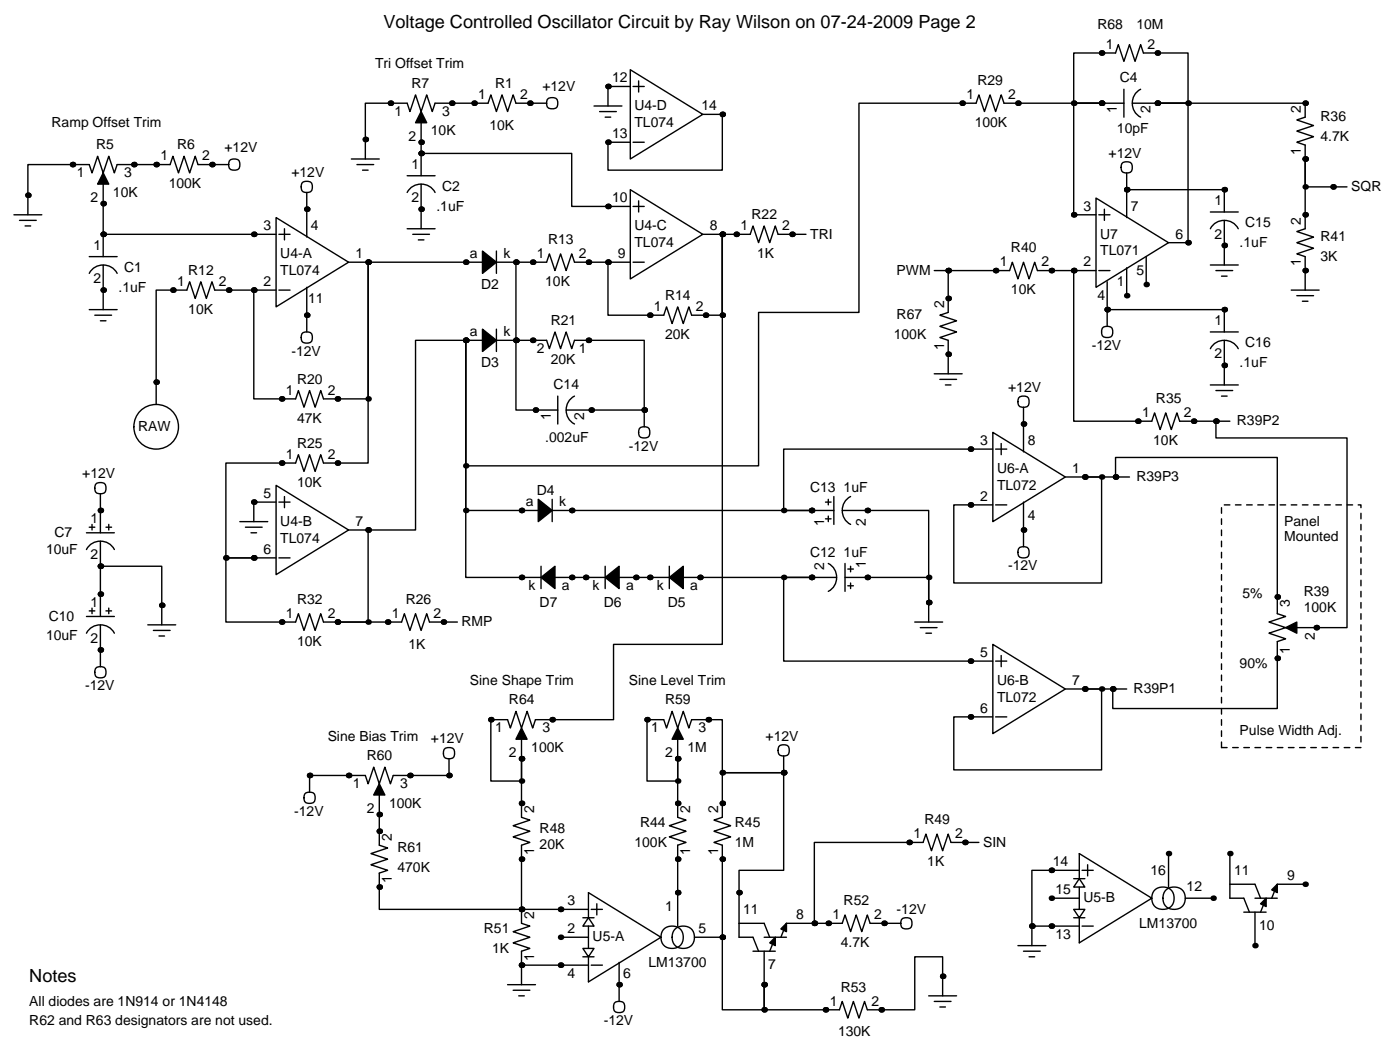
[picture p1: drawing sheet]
<svg xmlns="http://www.w3.org/2000/svg" width="255mm" height="193mm" viewBox="0 0 255 193" stroke-linecap="round" stroke-linejoin="round" font-family="sans-serif">
<g fill="none" stroke="#000" stroke-width=".25">
<path d="M99.6 18.8h-5.6l-.5-1.5-1 3-1.1-3-1 3-1-3-.5 1.5h-9.7l-.5 1.5-1-3-1 3-1-3-1 3-.5-1.5h-7.7v10.2M99.7 18.1a1.09 1.09 0 0 1 1.4-.2 1.09 1.09 0 0 1 .5 1.3 1.09 1.09 0 0 1-1.6 .5 1.09 1.09 0 0 1-.3-1.6zM108.2 19.3h5.1M114.8 12.7l13.2 8.1-13.2 8.2zM114.8 15.7h-4.1v3.6M115.3 15.7h2M116.3 14.7v2.1M204.7 18.8h-21.8l-.5-1.5-1 3-1.1-3-1 3-1-3-.5 1.5h-21.3v38.1h-18.3v27.9h-53.4v-22.8M204.7 16.3v5M206.2 18.8h31.5v2.5l-1.5 .5 3.1 1.1-3.1 1 3.1 1-3.1 1 1.5 .5v15.3l-1.5 .5 3.1 1-3.1 1 3.1 1-3.1 1 1.5 .5v6.1M207.8 16.3a2.88 2.88 0 0 0 0 5M2.5 39.1h5.1"/>
<path d="M18.8 33.5v13.2M41.7 30h-5.6l-.5-1.6-1.1 3.1-1-3.1-1 3.1-1-3.1-.5 1.6h-9.7l-.5 1.5-1-3.1-1 3.1-1-3.1-1 3.1-.5-1.5h-11.2v9.1M41.8 29.3a1.09 1.09 0 0 1 1.4-.3 1.09 1.09 0 0 1 .5 1.4 1.09 1.09 0 0 1-1.6 .5 1.09 1.09 0 0 1-.3-1.6zM50.3 39.6l13.2 8.2-13.2 8.1zM55 33.3a1.09 1.09 0 0 1 1.4-.2 1.09 1.09 0 0 1 .5 1.3 1.09 1.09 0 0 1-1.6 .5 1.09 1.09 0 0 1-.3-1.6zM55.9 35.1v8.1M64 29h5.1M65 30h3.1M66 31h1.1M74.2 35.1a2.88 2.88 0 0 1 5 0M74.2 32h5M76.7 27.9h27.4v9.7h10.7"/>
<path d="M76.7 22.4v9.6M76.7 33.5v8.2M109.2 20.3h3.1M110.2 21.3h1.1M114.8 34.5l13.2 8.2-13.2 8.1zM115.3 37.6h2M115.3 25.9h2M116.3 36.6v2M128 20.8h3.6v10.2h-20.9v-5.1h4.1M199.6 36.1l13.3 8.1-13.3 8.1zM199.6 39.1h-4v-20.3h5.1h-5.1v-9.1h7.6l.5-1.6 1 3.1 1-3.1 1.1 3.1 1-3.1 .5 1.6h8.1v9.1h-5.6h5.6v25.4h-3.5M200.2 39.1h2"/>
<path d="M201.2 38.1v2M204.4 29.8a1.09 1.09 0 0 1 1.3-.2 1.09 1.09 0 0 1 .5 1.3 1.09 1.09 0 0 1-1.5 .5 1.09 1.09 0 0 1-.3-1.6zM205.2 34.5h17.8v4.1M205.2 31.5v8.1M220.5 38.6h5.1M237.7 29v5h7.7M3.6 40.1h3M4.6 41.1h1M16.3 49.8a2.88 2.88 0 0 1 5 0M16.3 56.4h5M16.3 46.7h5M17.3 57.4h3"/>
<path d="M18.3 58.4h1M18.8 48.3v8.1M18.8 42.7h31.5M46.2 52.8v19.8h7.6l.6-1.5 1 3.1 1-3.1 1 3.1 1-3.1 .5 1.5h8.2v-24.8v36.5h-8.2l-.5-1.5-1 3.1-1-3.1-1 3.1-1-3.1-.6 1.5h-12.7v17.3h5.1M50.3 52.8h-11.2l-.5-1.5-1 3.1-1-3.1-1 3.1-1.1-3.1-.5 1.5h-5.6v20.9M50.8 52.8h2M50.8 42.7h2M51.8 41.7v2M55.9 52.3v8.2M63.5 47.8h24.4M74.2 41.7h5M75.2 42.7h3"/>
<path d="M76.2 43.7h1M90.4 47.8h9.2l.5-1.6 1 3.1 1-3.1 1 3.1 1-3.1 .5 1.6h10.2M90.4 45.7v4.1M90.4 59.9v4.1M94 47.8v26.9h7.6M115.3 47.8h2M128 42.7h8.7l.5-1.6 1 3.1 1-3.1 1 3.1 1-3.1 .5 1.6h5.1M131.6 42.7v14.7h-5.6l-.5-1.5-1 3-1.1-3-1 3-1-3-.5 1.5h-10.2v-9.6M131.6 42.7v74.6h-19.8v13.8h-14.3l-.5 1.5-1-3.1-1 3.1-1-3.1-1 3.1-.5-1.5h-3.1v11.1h5.6v-4M131.6 42.7v14.7M170.2 49.3h13.7l.5-1.5 1 3 1-3 1.1 3 1-3 .5 1.5h10.6M172.7 49.3v7.6l-1.5 .5 3 1-3 1 3 1.1-3 1 1.5 .5v6.1"/>
<path d="M195.6 49.3v27.4h14.2l.5-1.5 1 3 1-3 1.1 3 1-3 .5 1.5h9.1M200.2 49.3h2M200.8 59.8a1.09 1.09 0 0 1 1.4-.3 1.09 1.09 0 0 1 .5 1.4 1.09 1.09 0 0 1-1.6 .5 1.09 1.09 0 0 1-.3-1.6zM201.7 56.4h21.3v4.1M201.7 51.3v8.1M205.2 48.8v5M208.8 46.7v5.1M220.5 41.7a2.88 2.88 0 0 1 5.1 0M220.5 48.3h5.1M221.5 49.3h3M222.5 50.3h1M223 40.1v8.2"/>
<path d="M235.2 52.8h5.1M236.2 53.8h3.1M237.2 54.9h1.1M55 60.8a1.09 1.09 0 0 1 1.4-.3 1.09 1.09 0 0 1 .5 1.4 1.09 1.09 0 0 1-1.6 .5 1.09 1.09 0 0 1-.3-1.6zM84.8 62h-9.1v34.5h-8.6M84.8 62v43.2h13.8M84.8 62v31h13.2M84.8 62h3.1M90.4 62h9.2l.5 1.5 1-3 1 3 1-3 1 3 .5-1.5h12.7v12.7M101.6 72.1v5.1M103.1 74.7h14.2M104.6 72.1a2.88 2.88 0 0 0 0 5.1"/>
<path d="M116.5 78.1a1.09 1.09 0 0 1 1.4-.3 1.09 1.09 0 0 1 .4 1.3 1.09 1.09 0 0 1-1.5 .5 1.09 1.09 0 0 1-.3-1.5zM117.3 74.7v3M170.2 68.1h5.1M171.2 69.1h3M172.2 70.1h1M180.8 78.7l13.3 8.2-13.3 8.1zM185.6 72.5a1.09 1.09 0 0 1 1.3-.3 1.09 1.09 0 0 1 .5 1.4 1.09 1.09 0 0 1-1.5 .5 1.09 1.09 0 0 1-.3-1.6zM186.4 74.2v8.1M220.5 63.5a2.88 2.88 0 0 1 5.1 0M220.5 70.1h5.1M220.5 60.5h5.1M221.5 76.7v3.1h23.9v34.5h-9.2"/>
<path d="M221.5 71.1h3M222.5 72.1h1M223 62v8.1M15.7 97h5.1M16.3 96h1M16.8 95.5v1M17.4 88.2a1.09 1.09 0 0 1 1.4-.2 1.09 1.09 0 0 1 .5 1.3 1.09 1.09 0 0 1-1.6 .5 1.09 1.09 0 0 1-.3-1.6zM18.3 89.9v7.1M18.3 98.6v13.7M19.3 96h1M19.8 95.5v1M43.7 95h5.1"/>
<path d="M44.7 96h3.1M45.7 97h1M50.3 88.4l13.2 8.1-13.2 8.1zM50.3 91.4h-4.1v3.6M50.8 91.4h2M51.8 90.4v2.1M63.5 96.5h3.6M67.1 96.5v16.8h-5.6M100.6 93h51.3M100.6 90.9v4.1M150.4 94.5h1M150.4 91.4h1"/>
<path d="M150.9 90.9v1M150.9 94v1M151.9 90.4v5.1M153.4 93h15.8v16.7M154.9 90.4a2.88 2.88 0 0 0 0 5.1M180.8 81.8h-38.1v11.2h5.1M181.4 91.9h2M181.4 81.8h2M182.4 80.8v2M185.6 99.9a1.09 1.09 0 0 1 1.3-.2 1.09 1.09 0 0 1 .5 1.3 1.09 1.09 0 0 1-1.5 .5 1.09 1.09 0 0 1-.3-1.6zM186.4 91.4v8.2M194.1 86.9h11.6"/>
<path d="M197.6 86.9h3.1v19.3h-27v-14.3h7.1M203.2 86.9v-3.6h29.5v28.5l1.5 .5-3.1 1 3.1 1-3.1 1 3.1 1-1.5 .5v12.2h-30v-3.5M15.7 100.1a2.88 2.88 0 0 1 5.1 0M15.7 115.3a2.88 2.88 0 0 1 5.1 0M15.7 112.3h5.1M16.3 111.3h1M16.8 110.7v1.1M18.3 103.1h11.2v10.7M18.3 113.8v7.6M19.3 111.3h1M19.8 110.7v1.1M26.9 113.8h5.1"/>
<path d="M27.9 114.8h3.1M29 115.8h1M46.2 101.6h-5.1v11.7h12.7l.6-1.5 1 3 1-3 1 3 1-3 .5 1.5h14.3l.5-1.5 1 3 1-3 1 3 1-3 .5 1.5h5.1M46.2 101.6h4.1M50.8 101.6h2M98.6 103.1v4.1M101.1 105.2h9.1M110.2 103.1v4.1M112.8 105.2h9.1M121.9 103.1v4.1M124.5 105.2h27.9M147.8 105.2h-5.1v15.2h38.1"/>
<path d="M150.9 102.6a2.88 2.88 0 0 1 0 5.1M153.9 105.2h15.3v4.5M153.9 102.6v5.1M154.4 103.6h1M154.4 106.7h1M154.9 103.1v1M154.9 106.2v1M166.6 113.3h5.1M167.6 114.3h3.1M168.7 115.3h1M169.2 109.7v3.6M180.8 117.3l13.3 8.2-13.3 8.1z"/>
<path d="M182.4 119.4v2M17.4 121.7a1.09 1.09 0 0 1 1.4-.2 1.09 1.09 0 0 1 .5 1.3 1.09 1.09 0 0 1-1.6 .5 1.09 1.09 0 0 1-.3-1.6zM80.9 136.5a1.09 1.09 0 0 1 1.4-.3 1.09 1.09 0 0 1 .5 1.4 1.09 1.09 0 0 1-1.6 .5 1.09 1.09 0 0 1-.3-1.6zM81.8 138.2v3h-10.2l-.5 1.5-1-3-1 3-1-3-1 3-.6-1.5h-10.1v3.1M95 134.6v14.2l1.5 .6-3 1 3 1-3 1 3 1-1.5 .5v14.2l1.5 .6-3 1 3 1-3 1 3 1-1.5 .5v6.1M123.4 138.2v4h-5.5v-11.1h3l.5 1.5 1-3.1 1 3.1 1.1-3.1 1 3.1 .5-1.5h5.6v9.6h11.1M123.4 134.6v14.2l1.6 .6-3.1 1 3.1 1-3.1 1 3.1 1-1.6 .5v14.8M141.9 136a1.09 1.09 0 0 1 1.4-.3 1.09 1.09 0 0 1 .4 1.4 1.09 1.09 0 0 1-1.5 .5 1.09 1.09 0 0 1-.3-1.6zM142.7 137.7v3M181.4 130.6h2M181.4 120.4h2M194.1 125.5h11.1"/>
<path d="M197.6 125.5h3.1v14.7h-27v-9.6h7.1M55.5 144.6a1.09 1.09 0 0 1 1.4-.2 1.09 1.09 0 0 1 .5 1.3 1.09 1.09 0 0 1-1.6 .5 1.09 1.09 0 0 1-.3-1.6zM69.1 144.8v9.1l1.5 .5-3 1 3 1.1-3 1 3 1-1.5 .5v6.6h38.1M142.7 140.7v17.8h-8.1v12.2h2.6l1 2.5M142.7 140.7h-11.1v8.1l-1.6 .6 3.1 1-3.1 1 3.1 1-3.1 1 1.6 .5v16.8M178.3 153.4h-5.1l-.5-1.5-1 3-1-3-1 3-1-3-.6 1.5h-19.8v14.7M196.6 158.5h-8.6v10.2M197.1 158.5h2M198.1 157.5v2M212.9 155.4v6.1M224 155.4v8.2h2.6l1 2.5M92.5 179.3h5"/>
<path d="M95 175.8h12.2M102.1 170.7h5.1M106.2 172.7h2l-1 1.5zM106.2 167.1h2M106.2 174.2h2M107.2 167.1l1 1.6h-2zM107.2 167.1v-4.5l13.2 8.1-13.2 8.1v-4.6M107.2 168.7v4M107.7 165.6h2M107.7 175.8h2M108.7 164.6v2M112.8 175.3v7.1"/>
<path d="M126.5 170.7h5.1M131.6 170.7v13.2h7.6v-4.6M134.6 168.1h4.6l1 2.6M137.2 173.2h4M139.2 179.3v4.6h13.7l.5-1.5 1 3 1-3 1.1 3 1-3 .5 1.5h8.6v-9.7h5.1v7.2M139.2 170.7h4.1M139.2 173.2v6.1M141.2 170.7l-1 2.5M164.1 168.1h-5.6l-.5-1.5-1 3.1-1-3.1-1.1 3.1-1-3.1-.5 1.5h-10.1l-1.1 2.6M164.2 167.5a1.09 1.09 0 0 1 1.4-.3 1.09 1.09 0 0 1 .5 1.3 1.09 1.09 0 0 1-1.6 .6 1.09 1.09 0 0 1-.3-1.6zM185.4 172.2h5.1M186.4 173.2h3.1"/>
<path d="M187.5 174.2h1M188 168.7h8.6M188 168.7v3.5M191.5 163.6h5.1M195.6 165.6h2l-1 1.5zM195.6 160h2M195.6 167.1h2M196.6 160l1 1.5h-2zM196.6 160v-4.6l13.2 8.2-13.2 8.1v-4.6M196.6 161.5v4.1M197.1 168.7h2M215.9 163.6h5.1"/>
<path d="M224 161h4.6l1 2.6M226.6 166.1h4M228.6 163.6h4.1M228.6 166.1v6.1M230.6 163.6l-1 2.5M237.7 161h-5l-1.1 2.6M93.5 180.3h3M94.5 181.4h1M111.9 182.7a1.09 1.09 0 0 1 1.4-.2 1.09 1.09 0 0 1 .5 1.3 1.09 1.09 0 0 1-1.6 .5 1.09 1.09 0 0 1-.3-1.6zM169.2 181.4h5M170.2 182.4h3M171.2 183.4h1"/>
<circle cx="28.5" cy="77.7" r="4.1"/>
<circle cx="122.5" cy="170.7" r="2.07"/>
<circle cx="124.5" cy="170.7" r="2.07"/>
<circle cx="211.9" cy="163.6" r="2.07"/>
<circle cx="213.9" cy="163.6" r="2.07"/>
</g>
<g fill="#000">
<circle cx="71.1" cy="18.8" r=".51"/>
<circle cx="82.3" cy="18.8" r=".51"/>
<circle cx="86.4" cy="18.8" r=".51"/>
<circle cx="96.5" cy="18.8" r=".51"/>
<circle cx="110.7" cy="15.7" r=".51"/>
<circle cx="175.3" cy="18.8" r=".51"/>
<circle cx="185.4" cy="18.8" r=".51"/>
<circle cx="195.6" cy="18.8" r=".51"/>
<circle cx="200.7" cy="18.8" r=".51"/>
<circle cx="200.7" cy="9.7" r=".51"/>
<circle cx="210.8" cy="18.8" r=".51"/>
<circle cx="210.8" cy="9.7" r=".51"/>
<circle cx="216.4" cy="18.8" r=".51"/>
<circle cx="237.7" cy="18.8" r=".51"/>
<circle cx="5.1" cy="35.6" r=".51"/>
<circle cx="13.2" cy="30" r=".51"/>
<circle cx="18.8" cy="37.1" r=".51"/>
<circle cx="24.4" cy="30" r=".51"/>
<circle cx="28.4" cy="30" r=".51"/>
<circle cx="38.6" cy="30" r=".51"/>
<circle cx="55.9" cy="38.1" r=".51"/>
<circle cx="66.5" cy="25.4" r=".51"/>
<circle cx="76.7" cy="27.9" r=".51"/>
<circle cx="76.7" cy="25.9" r=".51"/>
<circle cx="76.7" cy="38.1" r=".51"/>
<circle cx="110.7" cy="25.9" r=".51"/>
<circle cx="110.7" cy="37.6" r=".51"/>
<circle cx="131.6" cy="20.8" r=".51"/>
<circle cx="195.6" cy="39.1" r=".51"/>
<circle cx="205.2" cy="34.5" r=".51"/>
<circle cx="223" cy="34.5" r=".51"/>
<circle cx="237.7" cy="39.1" r=".51"/>
<circle cx="237.7" cy="34" r=".51"/>
<circle cx="237.7" cy="29" r=".51"/>
<circle cx="242.8" cy="34" r=".51"/>
<circle cx="18.8" cy="42.7" r=".51"/>
<circle cx="18.8" cy="52.8" r=".51"/>
<circle cx="31.5" cy="52.8" r=".51"/>
<circle cx="41.7" cy="52.8" r=".51"/>
<circle cx="46.2" cy="52.8" r=".51"/>
<circle cx="46.2" cy="42.7" r=".51"/>
<circle cx="55.9" cy="57.4" r=".51"/>
<circle cx="67.1" cy="47.8" r=".51"/>
<circle cx="84.8" cy="47.8" r=".51"/>
<circle cx="94" cy="47.8" r=".51"/>
<circle cx="97" cy="47.8" r=".51"/>
<circle cx="107.2" cy="47.8" r=".51"/>
<circle cx="110.7" cy="47.8" r=".51"/>
<circle cx="118.4" cy="57.4" r=".51"/>
<circle cx="128.5" cy="57.4" r=".51"/>
<circle cx="131.6" cy="57.4" r=".51"/>
<circle cx="131.6" cy="42.7" r=".51"/>
<circle cx="134.1" cy="42.7" r=".51"/>
<circle cx="144.3" cy="42.7" r=".51"/>
<circle cx="172.7" cy="54.4" r=".51"/>
<circle cx="172.7" cy="49.3" r=".51"/>
<circle cx="181.4" cy="49.3" r=".51"/>
<circle cx="191.5" cy="49.3" r=".51"/>
<circle cx="195.6" cy="49.3" r=".51"/>
<circle cx="201.7" cy="56.4" r=".51"/>
<circle cx="205.2" cy="53.8" r=".51"/>
<circle cx="208.8" cy="51.8" r=".51"/>
<circle cx="216.4" cy="44.2" r=".51"/>
<circle cx="223" cy="56.4" r=".51"/>
<circle cx="223" cy="44.7" r=".51"/>
<circle cx="237.7" cy="49.3" r=".51"/>
<circle cx="28.4" cy="69.6" r=".51"/>
<circle cx="51.3" cy="72.6" r=".51"/>
<circle cx="61.5" cy="72.6" r=".51"/>
<circle cx="67.1" cy="72.6" r=".51"/>
<circle cx="84.8" cy="62" r=".51"/>
<circle cx="94" cy="62" r=".51"/>
<circle cx="97" cy="62" r=".51"/>
<circle cx="97.5" cy="74.7" r=".51"/>
<circle cx="107.2" cy="62" r=".51"/>
<circle cx="107.7" cy="74.7" r=".51"/>
<circle cx="117.3" cy="74.7" r=".51"/>
<circle cx="172.7" cy="64.5" r=".51"/>
<circle cx="186.4" cy="77.2" r=".51"/>
<circle cx="207.3" cy="76.7" r=".51"/>
<circle cx="217.4" cy="76.7" r=".51"/>
<circle cx="221.5" cy="76.7" r=".51"/>
<circle cx="223" cy="66.5" r=".51"/>
<circle cx="18.3" cy="93" r=".51"/>
<circle cx="46.2" cy="91.4" r=".51"/>
<circle cx="51.3" cy="84.3" r=".51"/>
<circle cx="61.5" cy="84.3" r=".51"/>
<circle cx="67.1" cy="96.5" r=".51"/>
<circle cx="84.8" cy="93" r=".51"/>
<circle cx="84.8" cy="84.8" r=".51"/>
<circle cx="95" cy="93" r=".51"/>
<circle cx="104.1" cy="93" r=".51"/>
<circle cx="142.7" cy="93" r=".51"/>
<circle cx="147.8" cy="93" r=".51"/>
<circle cx="158" cy="93" r=".51"/>
<circle cx="176.8" cy="81.8" r=".51"/>
<circle cx="176.8" cy="91.9" r=".51"/>
<circle cx="186.4" cy="96.5" r=".51"/>
<circle cx="197.6" cy="86.9" r=".51"/>
<circle cx="200.7" cy="86.9" r=".51"/>
<circle cx="203.2" cy="86.9" r=".51"/>
<circle cx="18.3" cy="103.1" r=".51"/>
<circle cx="18.3" cy="108.2" r=".51"/>
<circle cx="18.3" cy="118.4" r=".51"/>
<circle cx="29.5" cy="110.2" r=".51"/>
<circle cx="41.1" cy="101.6" r=".51"/>
<circle cx="46.2" cy="101.6" r=".51"/>
<circle cx="51.3" cy="113.3" r=".51"/>
<circle cx="61.5" cy="113.3" r=".51"/>
<circle cx="67.1" cy="113.3" r=".51"/>
<circle cx="70.6" cy="113.3" r=".51"/>
<circle cx="80.8" cy="113.3" r=".51"/>
<circle cx="95" cy="105.2" r=".51"/>
<circle cx="104.1" cy="105.2" r=".51"/>
<circle cx="106.7" cy="105.2" r=".51"/>
<circle cx="115.8" cy="105.2" r=".51"/>
<circle cx="118.4" cy="105.2" r=".51"/>
<circle cx="127.5" cy="105.2" r=".51"/>
<circle cx="142.7" cy="105.2" r=".51"/>
<circle cx="147.8" cy="105.2" r=".51"/>
<circle cx="158" cy="105.2" r=".51"/>
<circle cx="169.2" cy="109.7" r=".51"/>
<circle cx="169.2" cy="105.2" r=".51"/>
<circle cx="232.7" cy="119.9" r=".51"/>
<circle cx="232.7" cy="108.7" r=".51"/>
<circle cx="239.8" cy="114.3" r=".51"/>
<circle cx="89.4" cy="131.1" r=".51"/>
<circle cx="95" cy="138.2" r=".51"/>
<circle cx="100.6" cy="131.1" r=".51"/>
<circle cx="117.9" cy="131.1" r=".51"/>
<circle cx="123.4" cy="138.2" r=".51"/>
<circle cx="129" cy="131.1" r=".51"/>
<circle cx="176.8" cy="130.6" r=".51"/>
<circle cx="176.8" cy="120.4" r=".51"/>
<circle cx="197.6" cy="125.5" r=".51"/>
<circle cx="200.7" cy="125.5" r=".51"/>
<circle cx="202.7" cy="125.5" r=".51"/>
<circle cx="56.4" cy="141.2" r=".51"/>
<circle cx="63.5" cy="141.2" r=".51"/>
<circle cx="69.1" cy="148.3" r=".51"/>
<circle cx="69.1" cy="151.4" r=".51"/>
<circle cx="74.7" cy="141.2" r=".51"/>
<circle cx="81.8" cy="141.2" r=".51"/>
<circle cx="95" cy="156.5" r=".51"/>
<circle cx="95" cy="146.3" r=".51"/>
<circle cx="95" cy="142.2" r=".51"/>
<circle cx="123.4" cy="156.5" r=".51"/>
<circle cx="123.4" cy="142.2" r=".51"/>
<circle cx="123.4" cy="146.3" r=".51"/>
<circle cx="131.6" cy="156.5" r=".51"/>
<circle cx="131.6" cy="146.3" r=".51"/>
<circle cx="131.6" cy="140.7" r=".51"/>
<circle cx="142.7" cy="140.7" r=".51"/>
<circle cx="165.6" cy="153.4" r=".51"/>
<circle cx="175.8" cy="153.4" r=".51"/>
<circle cx="191.5" cy="158.5" r=".51"/>
<circle cx="212.9" cy="155.4" r=".51"/>
<circle cx="224" cy="155.4" r=".51"/>
<circle cx="69.1" cy="161.5" r=".51"/>
<circle cx="95" cy="175.8" r=".51"/>
<circle cx="95" cy="165.6" r=".51"/>
<circle cx="102.1" cy="165.6" r=".51"/>
<circle cx="102.1" cy="175.8" r=".51"/>
<circle cx="102.1" cy="170.7" r=".51"/>
<circle cx="112.8" cy="179.3" r=".51"/>
<circle cx="123.4" cy="162.6" r=".51"/>
<circle cx="131.6" cy="170.7" r=".51"/>
<circle cx="134.6" cy="162.6" r=".51"/>
<circle cx="139.2" cy="179.3" r=".51"/>
<circle cx="148.3" cy="168.1" r=".51"/>
<circle cx="150.9" cy="168.1" r=".51"/>
<circle cx="161" cy="168.1" r=".51"/>
<circle cx="171.7" cy="177.8" r=".51"/>
<circle cx="188" cy="168.7" r=".51"/>
<circle cx="191.5" cy="163.6" r=".51"/>
<circle cx="191.5" cy="168.7" r=".51"/>
<circle cx="221" cy="163.6" r=".51"/>
<circle cx="228.6" cy="172.2" r=".51"/>
<circle cx="237.7" cy="161" r=".51"/>
<circle cx="139.2" cy="183.9" r=".51"/>
<circle cx="150.4" cy="183.9" r=".51"/>
<circle cx="160.5" cy="183.9" r=".51"/>
</g>
<path d="M222.5 91.9h25.4v44.2h-25.4z" fill="none" stroke="#000" stroke-width=".25" stroke-dasharray="1"/>
<g fill="#000" stroke="#000" stroke-width=".25">
<path d="M18.8 31.5l1 2h-2zM76.7 20.3l1 2.1h-2zM87.9 45.7l2.5 2.1-2.5 2zM87.9 59.9l2.5 2.1-2.5 2zM98 90.9l2.6 2.1-2.6 2zM98.6 105.2l2.5-2.1v4.1zM110.2 105.2l2.6-2.1v4.1zM121.9 105.2l2.6-2.1v4.1zM234.2 114.3l2-1v2zM95 132.6l1 2h-2zM123.4 132.6l1.1 2h-2.1zM69.1 142.7l1 2.1h-2z"/>
<path d="M141.2 170.7v1.5l-1-.5zM143.3 168.1v1.6l-1.1-.5zM230.6 163.6v1.5l-1-.5zM232.7 161v1.6l-1.1-.5z"/>
</g>
<g font-size="3.3">
<text x="69.9" y="5.1">Voltage Controlled Oscillator Circuit by Ray Wilson on 07-24-2009 Page 2</text>
<text x="5.3" y="178.8">Notes</text>
</g>
<g font-size="2.5">
<text x="199.9" y="5.3">R68</text>
<text x="207" y="5.3">10M</text>
<text x="201.4" y="8.9">1</text>
<text x="209" y="8.9">2</text>
<text x="68.3" y="12.4">Tri Offset Trim</text>
<text x="74.9" y="16">R7</text>
<text x="90.2" y="16">R1</text>
<text x="98.8" y="16.5">+12V</text>
<text x="111.5" y="15">12</text>
<text x="178.1" y="15.5">R29</text>
<text x="204" y="15">C4</text>
<text x="9.4" y="23.1">Ramp Offset Trim</text>
<text x="71.9" y="21.1">1</text>
<text x="80.5" y="21.1">3</text>
<text x="87.1" y="18">1</text>
<text x="89.2" y="23.6">10K</text>
<text x="94.7" y="18">2</text>
<text x="115.6" y="20.1">U4-D</text>
<text x="115.6" y="23.1">TL074</text>
<text x="127.8" y="20.1">14</text>
<text x="176" y="18">1</text>
<text x="177.5" y="23.1">100K</text>
<text x="183.6" y="18">2</text>
<text x="203.5" y="20.6" transform="rotate(-90 203.5 20.6)">1</text>
<text x="209.5" y="20.6" transform="rotate(-90 209.5 20.6)">2</text>
<text x="237" y="20.6" transform="rotate(-90 237 20.6)">2</text>
<text x="240.5" y="22.1">R36</text>
<text x="17.5" y="27.2">R5</text>
<text x="29.2" y="29.2">1</text>
<text x="32.3" y="27.2">R6</text>
<text x="36.8" y="29.2">2</text>
<text x="40.9" y="27.7">+12V</text>
<text x="74.4" y="25.7">2</text>
<text x="78.5" y="24.6">10K</text>
<text x="111.5" y="25.1">13</text>
<text x="201.9" y="28.7">+12V</text>
<text x="203.5" y="24.1">10pF</text>
<text x="237" y="28.2" transform="rotate(-90 237 28.2)">1</text>
<text x="240.5" y="25.7">4.7K</text>
<text x="14" y="32.3">1</text>
<text x="20.6" y="35.8">10K</text>
<text x="22.6" y="32.3">3</text>
<text x="30.7" y="34.3">100K</text>
<text x="53.1" y="32.3">+12V</text>
<text x="74.9" y="30.7">1</text>
<text x="80.5" y="34.8">C2</text>
<text x="246.1" y="34.8">SQR</text>
<text x="16.5" y="36.8">2</text>
<text x="48" y="41.9">3</text>
<text x="56.6" y="41.9">4</text>
<text x="74.9" y="36.8">2</text>
<text x="79.5" y="38.4">.1uF</text>
<text x="111.5" y="36.8">10</text>
<text x="115.6" y="41.9">U4-C</text>
<text x="129.3" y="41.9">8</text>
<text x="134.9" y="41.9">1</text>
<text x="136.9" y="39.9">R22</text>
<text x="142.5" y="41.9">2</text>
<text x="197.4" y="38.4">3</text>
<text x="206" y="38.4">7</text>
<text x="221.2" y="37.3">1</text>
<text x="226.8" y="41.4">C15</text>
<text x="237" y="40.9" transform="rotate(-90 237 40.9)">2</text>
<text x="17" y="45.5">1</text>
<text x="51.1" y="47">U4-A</text>
<text x="64.8" y="47">1</text>
<text x="85.6" y="47">a</text>
<text x="91.7" y="47">k</text>
<text x="97.8" y="47">1</text>
<text x="99.8" y="44.5">R13</text>
<text x="105.4" y="47">2</text>
<text x="112.5" y="47">9</text>
<text x="115.6" y="45">TL074</text>
<text x="137.9" y="47">1K</text>
<text x="147.6" y="43.4">TRI</text>
<text x="184.1" y="46">R40</text>
<text x="200.4" y="43.4">U7</text>
<text x="200.4" y="46.5">TL071</text>
<text x="214.1" y="43.4">6</text>
<text x="221.2" y="43.4">2</text>
<text x="225.8" y="45">.1uF</text>
<text x="240.5" y="43.9">R41</text>
<text x="240.5" y="47.5">3K</text>
<text x="17" y="51.6">2</text>
<text x="21.6" y="53.1">.1uF</text>
<text x="22.6" y="49.5">C1</text>
<text x="32.3" y="52.1">1</text>
<text x="34.3" y="50">R12</text>
<text x="39.9" y="52.1">2</text>
<text x="48" y="52.1">2</text>
<text x="51.1" y="50">TL074</text>
<text x="87.6" y="52.6">D2</text>
<text x="99.3" y="52.1">10K</text>
<text x="163.3" y="50">PWM</text>
<text x="182.1" y="48.5">1</text>
<text x="184.1" y="53.6">10K</text>
<text x="189.7" y="48.5">2</text>
<text x="197.4" y="48.5">2</text>
<text x="203.5" y="52.1">1</text>
<text x="207" y="50">5</text>
<text x="237" y="48.5" transform="rotate(-90 237 48.5)">1</text>
<text x="34.3" y="57.1">10K</text>
<text x="56.1" y="55.1">11</text>
<text x="100.3" y="59.2">R21</text>
<text x="119.1" y="56.6">1</text>
<text x="121.2" y="54.6">R14</text>
<text x="126.7" y="56.6">2</text>
<text x="163.3" y="58.2">R67</text>
<text x="172" y="56.1" transform="rotate(-90 172 56.1)">2</text>
<text x="199.9" y="54.6">4</text>
<text x="221.2" y="59.2">1</text>
<text x="53.1" y="64.8">-12V</text>
<text x="85.6" y="61.2">a</text>
<text x="91.7" y="61.2">k</text>
<text x="97.8" y="64.3">2</text>
<text x="105.4" y="64.3">1</text>
<text x="121.2" y="61.7">20K</text>
<text x="162.8" y="61.7">100K</text>
<text x="172" y="63.8" transform="rotate(-90 172 63.8)">1</text>
<text x="198.9" y="63.8">-12V</text>
<text x="221.2" y="65.3">2</text>
<text x="226.8" y="63.2">C16</text>
<text x="52.1" y="71.9">1</text>
<text x="54.1" y="69.9">R20</text>
<text x="59.7" y="71.9">2</text>
<text x="87.6" y="66.8">D3</text>
<text x="100.3" y="66.3">20K</text>
<text x="100.8" y="70.9">C14</text>
<text x="183.6" y="71.4">+12V</text>
<text x="225.8" y="66.8">.1uF</text>
<text x="54.1" y="77">47K</text>
<text x="100.3" y="76.5" transform="rotate(-90 100.3 76.5)">1</text>
<text x="106.4" y="76.5" transform="rotate(-90 106.4 76.5)">2</text>
<text x="208" y="75.9">1</text>
<text x="210.6" y="73.4">R35</text>
<text x="215.6" y="75.9">2</text>
<text x="225.3" y="77.5">R39P2</text>
<text x="25.1" y="78.5">RAW</text>
<text x="52.1" y="83.6">1</text>
<text x="54.1" y="81.5">R25</text>
<text x="59.7" y="83.6">2</text>
<text x="99.3" y="80.5">.002uF</text>
<text x="114.6" y="82">-12V</text>
<text x="178.6" y="81">3</text>
<text x="187.2" y="81">8</text>
<text x="210.1" y="81">10K</text>
<text x="15" y="87.1">+12V</text>
<text x="54.1" y="88.6">10K</text>
<text x="147.6" y="89.7">C13</text>
<text x="153.7" y="89.7">1uF</text>
<text x="181.6" y="86.1">U6-A</text>
<text x="181.6" y="89.2">TL072</text>
<text x="195.3" y="86.1">1</text>
<text x="207" y="87.6">R39P3</text>
<text x="16.5" y="95.2">1</text>
<text x="48" y="90.7">5</text>
<text x="51.1" y="95.8">U4-B</text>
<text x="64.8" y="95.8">7</text>
<text x="95.8" y="92.2">a</text>
<text x="97.8" y="90.2">D4</text>
<text x="101.9" y="92.2">k</text>
<text x="150.1" y="95.8" transform="rotate(-90 150.1 95.8)">1</text>
<text x="157.7" y="95.8" transform="rotate(-90 157.7 95.8)">2</text>
<text x="178.6" y="91.2">2</text>
<text x="187.2" y="94.7">4</text>
<text x="233.9" y="95.8">Panel</text>
<text x="8.4" y="100.8">10uF</text>
<text x="9.9" y="97.8">C7</text>
<text x="16.5" y="101.9">2</text>
<text x="48" y="100.8">6</text>
<text x="51.1" y="98.8">TL074</text>
<text x="147.6" y="101.3">C12</text>
<text x="153.7" y="101.3">1uF</text>
<text x="233.9" y="98.6">Mounted</text>
<text x="96.3" y="107.4">k</text>
<text x="102.4" y="107.4">a</text>
<text x="107.9" y="107.4">k</text>
<text x="114" y="107.4">a</text>
<text x="119.6" y="107.4">k</text>
<text x="125.7" y="107.4">a</text>
<text x="150.1" y="103.9" transform="rotate(-90 150.1 103.9)">2</text>
<text x="157.7" y="103.4" transform="rotate(-90 157.7 103.4)">1</text>
<text x="183.6" y="103.9">-12V</text>
<text x="8.9" y="113">C10</text>
<text x="16.5" y="110.5">1</text>
<text x="52.1" y="112.5">1</text>
<text x="54.1" y="110">R32</text>
<text x="59.7" y="112.5">2</text>
<text x="71.4" y="112.5">1</text>
<text x="73.9" y="110">R26</text>
<text x="79" y="112.5">2</text>
<text x="98.3" y="110.5">D7</text>
<text x="110" y="110.5">D6</text>
<text x="121.7" y="110.5">D5</text>
<text x="226.3" y="109">5%</text>
<text x="234.9" y="110.5" transform="rotate(-90 234.9 110.5)">3</text>
<text x="237.5" y="108.5">R39</text>
<text x="237.5" y="111.5">100K</text>
<text x="8.4" y="116.6">10uF</text>
<text x="16.5" y="117.1">2</text>
<text x="54.1" y="117.6">10K</text>
<text x="74.4" y="118.1">1K</text>
<text x="84.1" y="114">RMP</text>
<text x="178.6" y="119.6">5</text>
<text x="234.9" y="119.1" transform="rotate(-90 234.9 119.1)">1</text>
<text x="239.5" y="116.6" transform="rotate(-90 239.5 116.6)">2</text>
<text x="15.5" y="125.7">-12V</text>
<text x="85.6" y="124.7">Sine Shape Trim</text>
<text x="114.6" y="124.7">Sine Level Trim</text>
<text x="181.6" y="124.7">U6-B</text>
<text x="195.3" y="124.7">7</text>
<text x="225.8" y="121.7">90%</text>
<text x="92.7" y="128.3">R64</text>
<text x="121.2" y="128.3">R59</text>
<text x="178.6" y="129.8">6</text>
<text x="181.6" y="127.8">TL072</text>
<text x="206.5" y="126.2">R39P1</text>
<text x="59.7" y="134.9">Sine Bias Trim</text>
<text x="78.5" y="135.4">+12V</text>
<text x="90.2" y="133.3">1</text>
<text x="92.7" y="137.9">2</text>
<text x="96.8" y="136.9">100K</text>
<text x="98.8" y="133.3">3</text>
<text x="118.6" y="133.3">1</text>
<text x="121.2" y="137.9">2</text>
<text x="125.2" y="136.9">1M</text>
<text x="127.3" y="133.3">3</text>
<text x="139.4" y="134.9">+12V</text>
<text x="225.8" y="133.9">Pulse Width Adj.</text>
<text x="64.3" y="143.5">1</text>
<text x="66.8" y="138.4">R60</text>
<text x="72.9" y="143.5">3</text>
<text x="53.6" y="148.6">-12V</text>
<text x="66.8" y="148.1">2</text>
<text x="70.9" y="147.1">100K</text>
<text x="97.3" y="148.1" transform="rotate(-90 97.3 148.1)">2</text>
<text x="125.7" y="148.1" transform="rotate(-90 125.7 148.1)">2</text>
<text x="130.8" y="148.1" transform="rotate(-90 130.8 148.1)">2</text>
<text x="71.4" y="153.2" transform="rotate(-90 71.4 153.2)">2</text>
<text x="72.4" y="155.2">R61</text>
<text x="97.3" y="155.7" transform="rotate(-90 97.3 155.7)">1</text>
<text x="98.3" y="151.6">R48</text>
<text x="98.3" y="154.7">20K</text>
<text x="115.6" y="154.2">100K</text>
<text x="116.6" y="150.6">R44</text>
<text x="125.7" y="155.7" transform="rotate(-90 125.7 155.7)">1</text>
<text x="130.8" y="155.7" transform="rotate(-90 130.8 155.7)">1</text>
<text x="133.9" y="150.6">R45</text>
<text x="133.9" y="154.2">1M</text>
<text x="166.4" y="152.7">1</text>
<text x="168.4" y="150.1">R49</text>
<text x="174" y="152.7">2</text>
<text x="179.1" y="154.2">SIN</text>
<text x="71.4" y="160.8" transform="rotate(-90 71.4 160.8)">1</text>
<text x="72.4" y="158.8">470K</text>
<text x="168.9" y="157.7">1K</text>
<text x="191.8" y="157.7">14</text>
<text x="209.5" y="159.3">16</text>
<text x="224.8" y="159.3">11</text>
<text x="234.4" y="160.3">9</text>
<text x="97.3" y="167.4" transform="rotate(-90 97.3 167.4)">2</text>
<text x="103.4" y="164.8">3</text>
<text x="121.2" y="165.9">1</text>
<text x="135.4" y="166.4">11</text>
<text x="145" y="167.4">8</text>
<text x="151.6" y="167.4">1</text>
<text x="153.7" y="164.8">R52</text>
<text x="159.3" y="167.4">2</text>
<text x="163.3" y="166.4">-12V</text>
<text x="192.3" y="162.8">15</text>
<text x="197.4" y="164.3">U5-B</text>
<text x="216.2" y="162.3">12</text>
<text x="88.1" y="169.9">R51</text>
<text x="89.7" y="173.5">1K</text>
<text x="103.4" y="169.9">2</text>
<text x="107.9" y="171.5">U5-A</text>
<text x="127.3" y="169.9">5</text>
<text x="153.2" y="172.5">4.7K</text>
<text x="192.3" y="170.9">13</text>
<text x="207.5" y="168.9">LM13700</text>
<text x="229.4" y="169.4">10</text>
<text x="97.3" y="175" transform="rotate(-90 97.3 175)">1</text>
<text x="103.4" y="178.1">4</text>
<text x="113.5" y="178.1">6</text>
<text x="118.1" y="176">LM13700</text>
<text x="140" y="176.5">7</text>
<text x="5.3" y="183.1">All diodes are 1N914 or 1N4148</text>
<text x="151.1" y="183.1">1</text>
<text x="153.2" y="180.6">R53</text>
<text x="158.8" y="183.1">2</text>
<text x="5.3" y="186.7">R62 and R63 designators are not used.</text>
<text x="110" y="186.7">-12V</text>
<text x="152.7" y="188.7">130K</text>
</g>
</svg>
